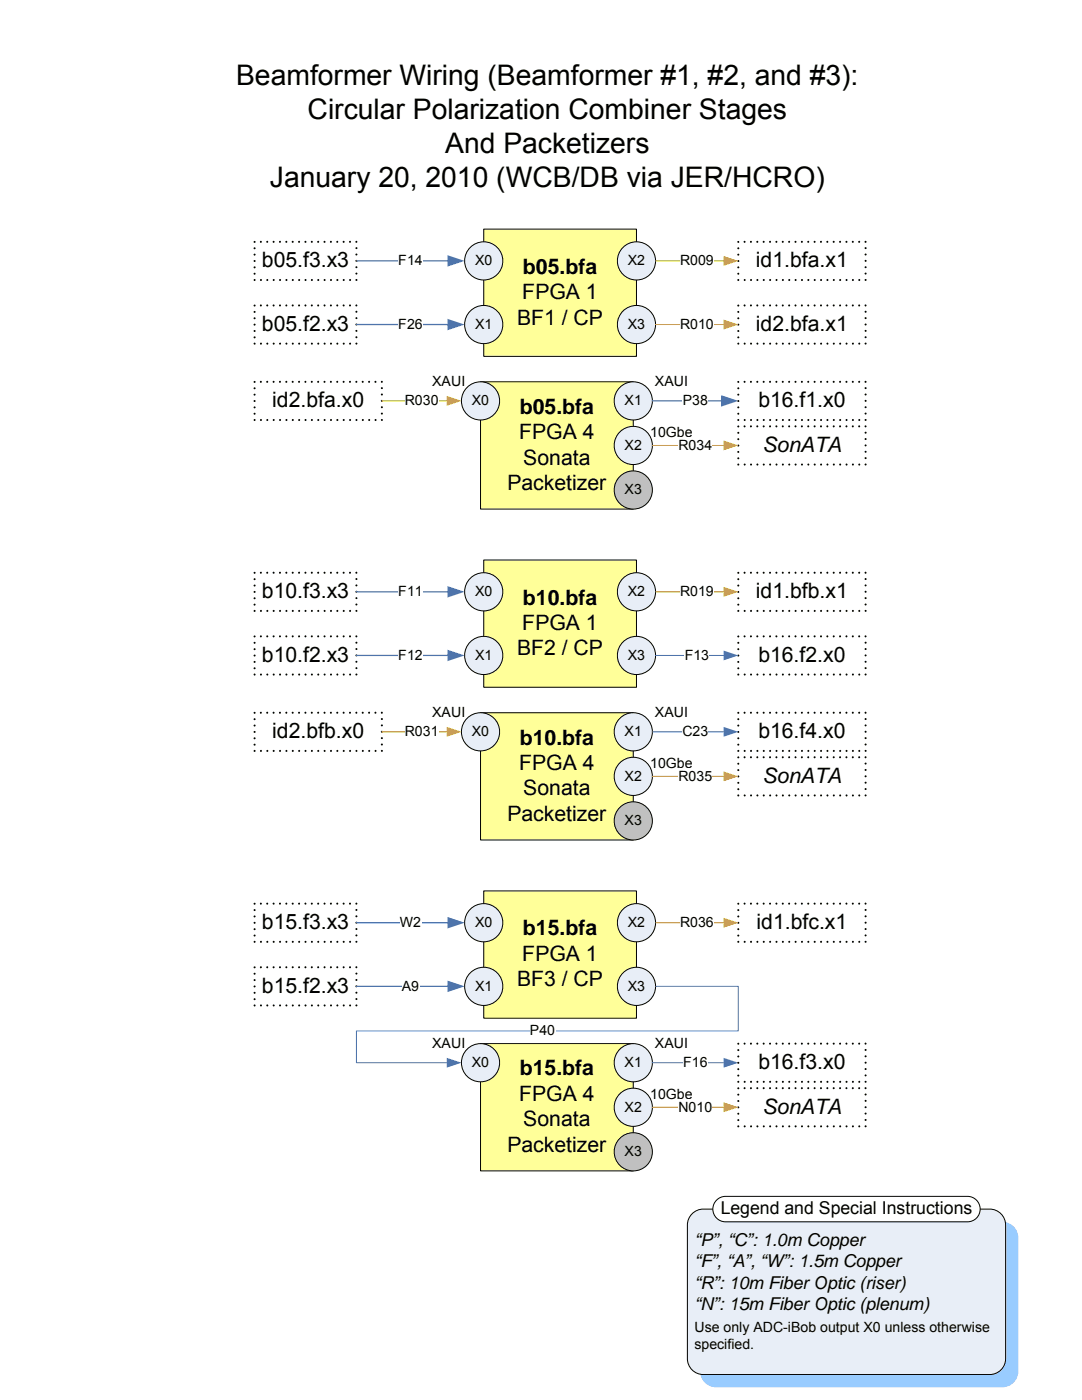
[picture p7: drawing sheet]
<svg xmlns="http://www.w3.org/2000/svg" width="216mm" height="279mm" viewBox="0 0 216 279" stroke-linecap="round" stroke-linejoin="round" font-family="sans-serif">
<path d="M50.8 48.3h20.3v7.6h-20.3z" fill="none" stroke="#000" stroke-width=".42" stroke-dasharray="0 1.3"/>
<path d="M50.8 61h20.3v7.6h-20.3z" fill="#fff"/>
<path d="M50.8 61h20.3v7.6h-20.3z" fill="none" stroke="#000" stroke-width=".42" stroke-dasharray="0 1.3"/>
<path d="M96.5 45.7h30.5v25.4h-30.5z" fill="#ff9"/>
<path d="M96.5 45.7h30.5v25.4h-30.5z" fill="none" stroke="#000" stroke-width=".2"/>
<circle cx="96.5" cy="52.1" r="3.8" fill="#e8eef7"/>
<circle cx="96.5" cy="52.1" r="3.8" fill="none" stroke="#000" stroke-width=".2"/>
<circle cx="96.5" cy="64.8" r="3.8" fill="#e8eef7"/>
<circle cx="96.5" cy="64.8" r="3.8" fill="none" stroke="#000" stroke-width=".2"/>
<circle cx="127" cy="64.8" r="3.8" fill="#e8eef7"/>
<circle cx="127" cy="64.8" r="3.8" fill="none" stroke="#000" stroke-width=".2"/>
<circle cx="127" cy="52.1" r="3.8" fill="#e8eef7"/>
<circle cx="127" cy="52.1" r="3.8" fill="none" stroke="#000" stroke-width=".2"/>
<path d="M71.1 52.1h18.5" fill="none" stroke="#4677bf" stroke-width=".25"/>
<path d="M89.3 50.9l3.4 1.2-3.4 1.1z" fill="#4677bf"/>
<path d="M79.5 50.4h4.8v3.4h-4.8z" fill="#fff"/>
<path d="M71.1 64.8h18.5" fill="none" stroke="#4677bf" stroke-width=".25"/>
<path d="M89.3 63.6l3.4 1.2-3.4 1.1z" fill="#4677bf"/>
<g fill="#fff">
<path d="M79.5 63.1h4.8v3.4h-4.8z"/>
<path d="M147.3 48.3h25.4v7.6h-25.4z"/>
</g>
<path d="M147.3 48.3h25.4v7.6h-25.4z" fill="none" stroke="#000" stroke-width=".42" stroke-dasharray="0 1.3"/>
<path d="M147.3 61h25.4v7.6h-25.4z" fill="#fff"/>
<path d="M147.3 61h25.4v7.6h-25.4z" fill="none" stroke="#000" stroke-width=".42" stroke-dasharray="0 1.3"/>
<path d="M130.8 52.1h13.9" fill="none" stroke="#f90" stroke-width=".2"/>
<path d="M144.4 51.1l2.9 1-2.9 .9z" fill="#f90"/>
<path d="M135.7 50.4h6.7v3.4h-6.7z" fill="#fff"/>
<path d="M130.8 64.8h13.9" fill="none" stroke="#f90" stroke-width=".2"/>
<path d="M144.4 63.8l2.9 1-2.9 .9z" fill="#f90"/>
<path d="M135.7 63.1h6.7v3.4h-6.7z" fill="#fff"/>
<path d="M96.5 111.8h30.5v25.4h-30.5z" fill="#ff9"/>
<path d="M96.5 111.8h30.5v25.4h-30.5z" fill="none" stroke="#000" stroke-width=".2"/>
<circle cx="96.5" cy="118.1" r="3.8" fill="#e8eef7"/>
<circle cx="96.5" cy="118.1" r="3.8" fill="none" stroke="#000" stroke-width=".2"/>
<circle cx="96.5" cy="130.8" r="3.8" fill="#e8eef7"/>
<circle cx="96.5" cy="130.8" r="3.8" fill="none" stroke="#000" stroke-width=".2"/>
<circle cx="127" cy="130.8" r="3.8" fill="#e8eef7"/>
<circle cx="127" cy="130.8" r="3.8" fill="none" stroke="#000" stroke-width=".2"/>
<circle cx="127" cy="118.1" r="3.8" fill="#e8eef7"/>
<circle cx="127" cy="118.1" r="3.8" fill="none" stroke="#000" stroke-width=".2"/>
<path d="M50.8 114.3h20.3v7.6h-20.3z" fill="#fff"/>
<path d="M50.8 114.3h20.3v7.6h-20.3z" fill="none" stroke="#000" stroke-width=".42" stroke-dasharray="0 1.3"/>
<path d="M50.8 127h20.3v7.6h-20.3z" fill="#fff"/>
<path d="M50.8 127h20.3v7.6h-20.3z" fill="none" stroke="#000" stroke-width=".42" stroke-dasharray="0 1.3"/>
<path d="M71.1 118.1h18.5" fill="none" stroke="#4677bf" stroke-width=".25"/>
<path d="M89.3 117l3.4 1.1-3.4 1.2z" fill="#4677bf"/>
<path d="M79.5 116.4h4.8v3.4h-4.8z" fill="#fff"/>
<path d="M71.1 130.8h18.5" fill="none" stroke="#4677bf" stroke-width=".25"/>
<path d="M89.3 129.7l3.4 1.1-3.4 1.2z" fill="#4677bf"/>
<g fill="#fff">
<path d="M79.5 129.1h4.8v3.4h-4.8z"/>
<path d="M147.3 114.3h25.4v7.6h-25.4z"/>
</g>
<path d="M147.3 114.3h25.4v7.6h-25.4z" fill="none" stroke="#000" stroke-width=".42" stroke-dasharray="0 1.3"/>
<path d="M147.3 127h25.4v7.6h-25.4z" fill="#fff"/>
<path d="M147.3 127h25.4v7.6h-25.4z" fill="none" stroke="#000" stroke-width=".42" stroke-dasharray="0 1.3"/>
<path d="M130.8 118.1h13.9" fill="none" stroke="#f90" stroke-width=".2"/>
<path d="M144.4 117.1l2.9 1-2.9 1z" fill="#f90"/>
<path d="M135.7 116.4h6.7v3.4h-6.7z" fill="#fff"/>
<path d="M130.8 130.8h13.9" fill="none" stroke="#4677bf" stroke-width=".2"/>
<path d="M144.4 129.8l2.9 1-2.9 1z" fill="#4677bf"/>
<path d="M136.6 129.1h4.9v3.4h-4.9z" fill="#fff"/>
<path d="M140.6 244.8a3.2 3.2 0 0 1 2.3-1h57.1a3.2 3.2 0 0 1 3.2 3.2v26.7a3.2 3.2 0 0 1-3.2 3.2h-57.1a3.2 3.2 0 0 1-3.2-3.2v-26.7a3.2 3.2 0 0 1 .9-2.2z" fill-rule="evenodd" fill="#9cf"/>
<path d="M138.1 242.2a3.2 3.2 0 0 1 2.2-.9h57.2a3.2 3.2 0 0 1 3.2 3.2v26.6a3.2 3.2 0 0 1-3.2 3.2h-57.2a3.2 3.2 0 0 1-3.1-3.2v-26.6a3.2 3.2 0 0 1 .9-2.3z" fill-rule="evenodd" fill="#e8eef7"/>
<path d="M138.1 242.2a3.2 3.2 0 0 1 2.2-.9h57.2a3.2 3.2 0 0 1 3.2 3.2v26.6a3.2 3.2 0 0 1-3.2 3.2h-57.2a3.2 3.2 0 0 1-3.1-3.2v-26.6a3.2 3.2 0 0 1 .9-2.3z" fill="none" stroke="#000" stroke-width=".2"/>
<path d="M142.8 239.7a2.54 2.54 0 0 1 2-.9h48.2a2.54 2.54 0 0 1 2.6 2.5 2.54 2.54 0 0 1-2.6 2.5h-48.2a2.54 2.54 0 0 1-2.3-1.4 2.54 2.54 0 0 1 .3-2.7z" fill-rule="evenodd" fill="#fff"/>
<path d="M142.8 239.7a2.54 2.54 0 0 1 2-.9h48.2a2.54 2.54 0 0 1 2.6 2.5 2.54 2.54 0 0 1-2.6 2.5h-48.2a2.54 2.54 0 0 1-2.3-1.4 2.54 2.54 0 0 1 .3-2.7z" fill="none" stroke="#000" stroke-width=".2"/>
<path d="M96.5 177.8h30.5v25.4h-30.5z" fill="#ff9"/>
<path d="M96.5 177.8h30.5v25.4h-30.5z" fill="none" stroke="#000" stroke-width=".2"/>
<circle cx="96.5" cy="184.2" r="3.8" fill="#e8eef7"/>
<circle cx="96.5" cy="184.2" r="3.8" fill="none" stroke="#000" stroke-width=".2"/>
<circle cx="96.5" cy="196.9" r="3.8" fill="#e8eef7"/>
<circle cx="96.5" cy="196.9" r="3.8" fill="none" stroke="#000" stroke-width=".2"/>
<circle cx="127" cy="196.9" r="3.8" fill="#e8eef7"/>
<circle cx="127" cy="196.9" r="3.8" fill="none" stroke="#000" stroke-width=".2"/>
<circle cx="127" cy="184.2" r="3.8" fill="#e8eef7"/>
<circle cx="127" cy="184.2" r="3.8" fill="none" stroke="#000" stroke-width=".2"/>
<path d="M50.8 180.3h20.3v7.7h-20.3z" fill="#fff"/>
<path d="M50.8 180.3h20.3v7.7h-20.3z" fill="none" stroke="#000" stroke-width=".42" stroke-dasharray="0 1.3"/>
<path d="M50.8 193h20.3v7.7h-20.3z" fill="#fff"/>
<path d="M50.8 193h20.3v7.7h-20.3z" fill="none" stroke="#000" stroke-width=".42" stroke-dasharray="0 1.3"/>
<path d="M71.1 184.1h18.5" fill="none" stroke="#4677bf" stroke-width=".25"/>
<path d="M89.3 183l3.4 1.2-3.4 1.1z" fill="#4677bf"/>
<path d="M79.8 182.5h4.2v3.3h-4.2z" fill="#fff"/>
<path d="M71.1 196.8h18.5" fill="none" stroke="#4677bf" stroke-width=".25"/>
<path d="M89.3 195.7l3.4 1.1-3.4 1.2z" fill="#4677bf"/>
<g fill="#fff">
<path d="M80.2 195.2h3.5v3.3h-3.5z"/>
<path d="M147.3 180.3h25.4v7.7h-25.4z"/>
</g>
<path d="M147.3 180.3h25.4v7.7h-25.4z" fill="none" stroke="#000" stroke-width=".42" stroke-dasharray="0 1.3"/>
<path d="M130.8 184.1h13.9" fill="none" stroke="#f90" stroke-width=".2"/>
<path d="M144.4 183.2l2.9 .9-2.9 1z" fill="#f90"/>
<path d="M135.7 182.5h6.7v3.3h-6.7z" fill="#fff"/>
<path d="M130.8 196.8h16.5v8.9h-76.2v6.4h18.3" fill="none" stroke="#4677bf" stroke-width=".2"/>
<path d="M89.2 211.1l2.9 1-2.9 1z" fill="#4677bf"/>
<path d="M105.7 204h5.1v3.4h-5.1z" fill="#fff"/>
<path d="M95.9 76.2h30.5v25.4h-30.5z" fill="#ff9"/>
<path d="M95.9 76.2h30.5v25.4h-30.5z" fill="none" stroke="#000" stroke-width=".2"/>
<circle cx="95.9" cy="80" r="3.8" fill="#e8eef7"/>
<circle cx="95.9" cy="80" r="3.8" fill="none" stroke="#000" stroke-width=".2"/>
<circle cx="126.4" cy="88.9" r="3.8" fill="#e8eef7"/>
<circle cx="126.4" cy="88.9" r="3.8" fill="none" stroke="#000" stroke-width=".2"/>
<circle cx="126.4" cy="80" r="3.8" fill="#e8eef7"/>
<circle cx="126.4" cy="80" r="3.8" fill="none" stroke="#000" stroke-width=".2"/>
<circle cx="126.4" cy="97.8" r="3.8" fill="#c0c0c0"/>
<circle cx="126.4" cy="97.8" r="3.8" fill="none" stroke="#000" stroke-width=".2"/>
<path d="M95.9 142.2h30.5v25.4h-30.5z" fill="#ff9"/>
<path d="M95.9 142.2h30.5v25.4h-30.5z" fill="none" stroke="#000" stroke-width=".2"/>
<circle cx="95.9" cy="146.1" r="3.8" fill="#e8eef7"/>
<circle cx="95.9" cy="146.1" r="3.8" fill="none" stroke="#000" stroke-width=".2"/>
<circle cx="126.4" cy="154.9" r="3.8" fill="#e8eef7"/>
<circle cx="126.4" cy="154.9" r="3.8" fill="none" stroke="#000" stroke-width=".2"/>
<circle cx="126.4" cy="146.1" r="3.8" fill="#e8eef7"/>
<circle cx="126.4" cy="146.1" r="3.8" fill="none" stroke="#000" stroke-width=".2"/>
<circle cx="126.4" cy="163.8" r="3.8" fill="#c0c0c0"/>
<circle cx="126.4" cy="163.8" r="3.8" fill="none" stroke="#000" stroke-width=".2"/>
<path d="M95.9 208.3h30.5v25.4h-30.5z" fill="#ff9"/>
<path d="M95.9 208.3h30.5v25.4h-30.5z" fill="none" stroke="#000" stroke-width=".2"/>
<circle cx="95.9" cy="212.1" r="3.8" fill="#e8eef7"/>
<circle cx="95.9" cy="212.1" r="3.8" fill="none" stroke="#000" stroke-width=".2"/>
<circle cx="126.4" cy="221" r="3.8" fill="#e8eef7"/>
<circle cx="126.4" cy="221" r="3.8" fill="none" stroke="#000" stroke-width=".2"/>
<circle cx="126.4" cy="212.1" r="3.8" fill="#e8eef7"/>
<circle cx="126.4" cy="212.1" r="3.8" fill="none" stroke="#000" stroke-width=".2"/>
<circle cx="126.4" cy="229.9" r="3.8" fill="#c0c0c0"/>
<circle cx="126.4" cy="229.9" r="3.8" fill="none" stroke="#000" stroke-width=".2"/>
<path d="M50.8 76.2h25.4v7.6h-25.4z" fill="#fff"/>
<path d="M50.8 76.2h25.4v7.6h-25.4z" fill="none" stroke="#000" stroke-width=".42" stroke-dasharray="0 1.3"/>
<path d="M50.8 142.2h25.4v7.7h-25.4z" fill="#fff"/>
<path d="M50.8 142.2h25.4v7.7h-25.4z" fill="none" stroke="#000" stroke-width=".42" stroke-dasharray="0 1.3"/>
<path d="M76.2 80h13.2" fill="none" stroke="#f90" stroke-width=".2"/>
<path d="M89.2 79l2.9 1-2.9 1z" fill="#f90"/>
<path d="M80.8 78.3h6.7v3.4h-6.7z" fill="#fff"/>
<path d="M76.2 146h13.2" fill="none" stroke="#f90" stroke-width=".2"/>
<path d="M89.2 145.1l2.9 .9-2.9 1z" fill="#f90"/>
<g fill="#fff">
<path d="M80.8 144.4h6.7v3.3h-6.7z"/>
<path d="M147.3 76.2h25.4v7.6h-25.4z"/>
</g>
<path d="M147.3 76.2h25.4v7.6h-25.4z" fill="none" stroke="#000" stroke-width=".42" stroke-dasharray="0 1.3"/>
<path d="M147.3 85.1h25.4v7.6h-25.4z" fill="#fff"/>
<path d="M147.3 85.1h25.4v7.6h-25.4z" fill="none" stroke="#000" stroke-width=".42" stroke-dasharray="0 1.3"/>
<path d="M130.2 88.9h14.5" fill="none" stroke="#f90" stroke-width=".2"/>
<path d="M144.4 87.9l2.9 1-2.9 1z" fill="#f90"/>
<g fill="#fff">
<path d="M135.4 87.2h6.7v3.4h-6.7z"/>
<path d="M147.3 142.2h25.4v7.7h-25.4z"/>
</g>
<path d="M147.3 142.2h25.4v7.7h-25.4z" fill="none" stroke="#000" stroke-width=".42" stroke-dasharray="0 1.3"/>
<path d="M147.3 151.1h25.4v7.7h-25.4z" fill="#fff"/>
<path d="M147.3 151.1h25.4v7.7h-25.4z" fill="none" stroke="#000" stroke-width=".42" stroke-dasharray="0 1.3"/>
<path d="M130.2 154.9h14.5" fill="none" stroke="#f90" stroke-width=".2"/>
<path d="M144.4 154l2.9 .9-2.9 1z" fill="#f90"/>
<path d="M135.4 153.2h6.7v3.4h-6.7z" fill="#fff"/>
<path d="M130.2 146h14.5" fill="none" stroke="#4677bf" stroke-width=".2"/>
<path d="M144.4 145.1l2.9 .9-2.9 1z" fill="#4677bf"/>
<path d="M136.2 144.4h5.1v3.3h-5.1z" fill="#fff"/>
<path d="M130.2 212.1h14.5" fill="none" stroke="#4677bf" stroke-width=".2"/>
<path d="M144.4 211.1l2.9 1-2.9 1z" fill="#4677bf"/>
<g fill="#fff">
<path d="M136.3 210.4h4.9v3.4h-4.9z"/>
<path d="M147.3 217.2h25.4v7.6h-25.4z"/>
</g>
<path d="M147.3 217.2h25.4v7.6h-25.4z" fill="none" stroke="#000" stroke-width=".42" stroke-dasharray="0 1.3"/>
<path d="M130.2 221h14.5" fill="none" stroke="#f90" stroke-width=".2"/>
<path d="M144.4 220l2.9 1-2.9 1z" fill="#f90"/>
<path d="M135.4 219.3h6.7v3.4h-6.7z" fill="#fff"/>
<path d="M130.2 80h14" fill="none" stroke="#4677bf" stroke-width=".25"/>
<path d="M143.9 78.9l3.4 1.1-3.4 1.2z" fill="#4677bf"/>
<g fill="#fff">
<path d="M136.2 78.3h5.1v3.4h-5.1z"/>
<path d="M147.3 208.3h25.4v7.6h-25.4z"/>
</g>
<path d="M147.3 208.3h25.4v7.6h-25.4z" fill="none" stroke="#000" stroke-width=".42" stroke-dasharray="0 1.3"/>
<g font-size="5.7">
<text x="47.1" y="16.9">Beamformer Wiring (Beamformer #1, #2, and #3):</text>
<text x="61.4" y="23.7">Circular Polarization Combiner Stages</text>
<text x="88.8" y="30.5">And Packetizers</text>
<text x="53.8" y="37.3">January 20, 2010 (WCB/DB via JER/HCRO)</text>
</g>
<g font-size="4.2">
<text x="52.3" y="53.3">b05.f3.x3</text>
<text x="150.8" y="53.3">id1.bfa.x1</text>
<text x="104.2" y="59.7">FPGA 1</text>
<text x="104.4" y="54.6">b05.bfa</text>
<text x="103.2" y="64.8">BF1 / CP</text>
<text x="52.3" y="66">b05.f2.x3</text>
<text x="150.8" y="66">id2.bfa.x1</text>
<text x="54.3" y="81.3">id2.bfa.x0</text>
<text x="103.7" y="82.5">b05.bfa</text>
<text x="151.3" y="81.3">b16.f1.x0</text>
<text x="103.6" y="87.6">FPGA 4</text>
<text x="104.4" y="92.7">Sonata</text>
<text x="152.1" y="90.2">SonATA</text>
<text x="101.2" y="97.8">Packetizer</text>
<text x="52.3" y="119.4">b10.f3.x3</text>
<text x="150.8" y="119.4">id1.bfb.x1</text>
<text x="104.2" y="125.7">FPGA 1</text>
<text x="104.4" y="120.7">b10.bfa</text>
<text x="103.2" y="130.8">BF2 / CP</text>
<text x="52.3" y="132.1">b10.f2.x3</text>
<text x="151.3" y="132.1">b16.f2.x0</text>
<text x="54.3" y="147.3">id2.bfb.x0</text>
<text x="103.7" y="148.6">b10.bfa</text>
<text x="151.3" y="147.3">b16.f4.x0</text>
<text x="103.6" y="153.7">FPGA 4</text>
<text x="104.4" y="158.8">Sonata</text>
<text x="152.1" y="156.2">SonATA</text>
<text x="101.2" y="163.8">Packetizer</text>
<text x="52.3" y="185.4">b15.f3.x3</text>
<text x="151" y="185.4">id1.bfc.x1</text>
<text x="104.2" y="191.8">FPGA 1</text>
<text x="104.4" y="186.7">b15.bfa</text>
<text x="103.2" y="196.9">BF3 / CP</text>
<text x="52.3" y="198.1">b15.f2.x3</text>
<text x="103.7" y="214.6">b15.bfa</text>
<text x="151.3" y="213.4">b16.f3.x0</text>
<text x="103.6" y="219.7">FPGA 4</text>
<text x="104.4" y="224.8">Sonata</text>
<text x="152.1" y="222.2">SonATA</text>
<text x="101.2" y="229.9">Packetizer</text>
</g>
<g font-size="3.5">
<text x="143.8" y="242.4">Legend and Special Instructions</text>
<text x="138.6" y="248.7">“P”, “C”: 1.0m Copper</text>
<text x="138.6" y="252.9">“F”, “A”, “W”: 1.5m Copper</text>
<text x="138.6" y="257.2">“R”: 10m Fiber Optic (riser)</text>
<text x="138.6" y="261.4">“N”: 15m Fiber Optic (plenum)</text>
</g>
<g font-size="2.8">
<text x="79.5" y="52.9">F14</text>
<text x="94.8" y="52.9">X0</text>
<text x="125.3" y="52.9">X2</text>
<text x="135.7" y="52.9">R009</text>
<text x="79.5" y="65.6">F26</text>
<text x="94.8" y="65.6">X1</text>
<text x="125.3" y="65.6">X3</text>
<text x="135.7" y="65.6">R010</text>
<text x="86.2" y="77">XAUI</text>
<text x="130.7" y="77">XAUI</text>
<text x="80.8" y="80.9">R030</text>
<text x="94.1" y="80.9">X0</text>
<text x="124.6" y="80.9">X1</text>
<text x="136.2" y="80.9">P38</text>
<text x="124.6" y="89.7">X2</text>
<text x="129.8" y="87.2">10Gbe</text>
<text x="135.4" y="89.7">R034</text>
<text x="124.6" y="98.6">X3</text>
<text x="79.5" y="119">F11</text>
<text x="94.8" y="119">X0</text>
<text x="125.3" y="119">X2</text>
<text x="135.7" y="119">R019</text>
<text x="79.5" y="131.7">F12</text>
<text x="94.8" y="131.7">X1</text>
<text x="125.3" y="131.7">X3</text>
<text x="136.6" y="131.7">F13</text>
<text x="86.2" y="143.1">XAUI</text>
<text x="130.7" y="143.1">XAUI</text>
<text x="80.8" y="146.9">R031</text>
<text x="94.1" y="146.9">X0</text>
<text x="124.6" y="146.9">X1</text>
<text x="136.2" y="146.9">C23</text>
<text x="124.6" y="155.8">X2</text>
<text x="129.8" y="153.2">10Gbe</text>
<text x="135.4" y="155.8">R035</text>
<text x="124.6" y="164.7">X3</text>
<text x="79.8" y="185">W2</text>
<text x="94.8" y="185">X0</text>
<text x="125.3" y="185">X2</text>
<text x="135.7" y="185">R036</text>
<text x="80.2" y="197.7">A9</text>
<text x="94.8" y="197.7">X1</text>
<text x="125.3" y="197.7">X3</text>
<text x="86.2" y="209.1">XAUI</text>
<text x="105.7" y="206.6">P40</text>
<text x="130.7" y="209.1">XAUI</text>
<text x="94.1" y="212.9">X0</text>
<text x="124.6" y="212.9">X1</text>
<text x="136.3" y="212.9">F16</text>
<text x="124.6" y="221.8">X2</text>
<text x="129.8" y="219.3">10Gbe</text>
<text x="135.4" y="221.8">N010</text>
<text x="124.6" y="230.7">X3</text>
<text x="138.6" y="265.9">Use only ADC-iBob output X0 unless otherwise</text>
<text x="138.6" y="269.2">specified.</text>
</g>
</svg>
